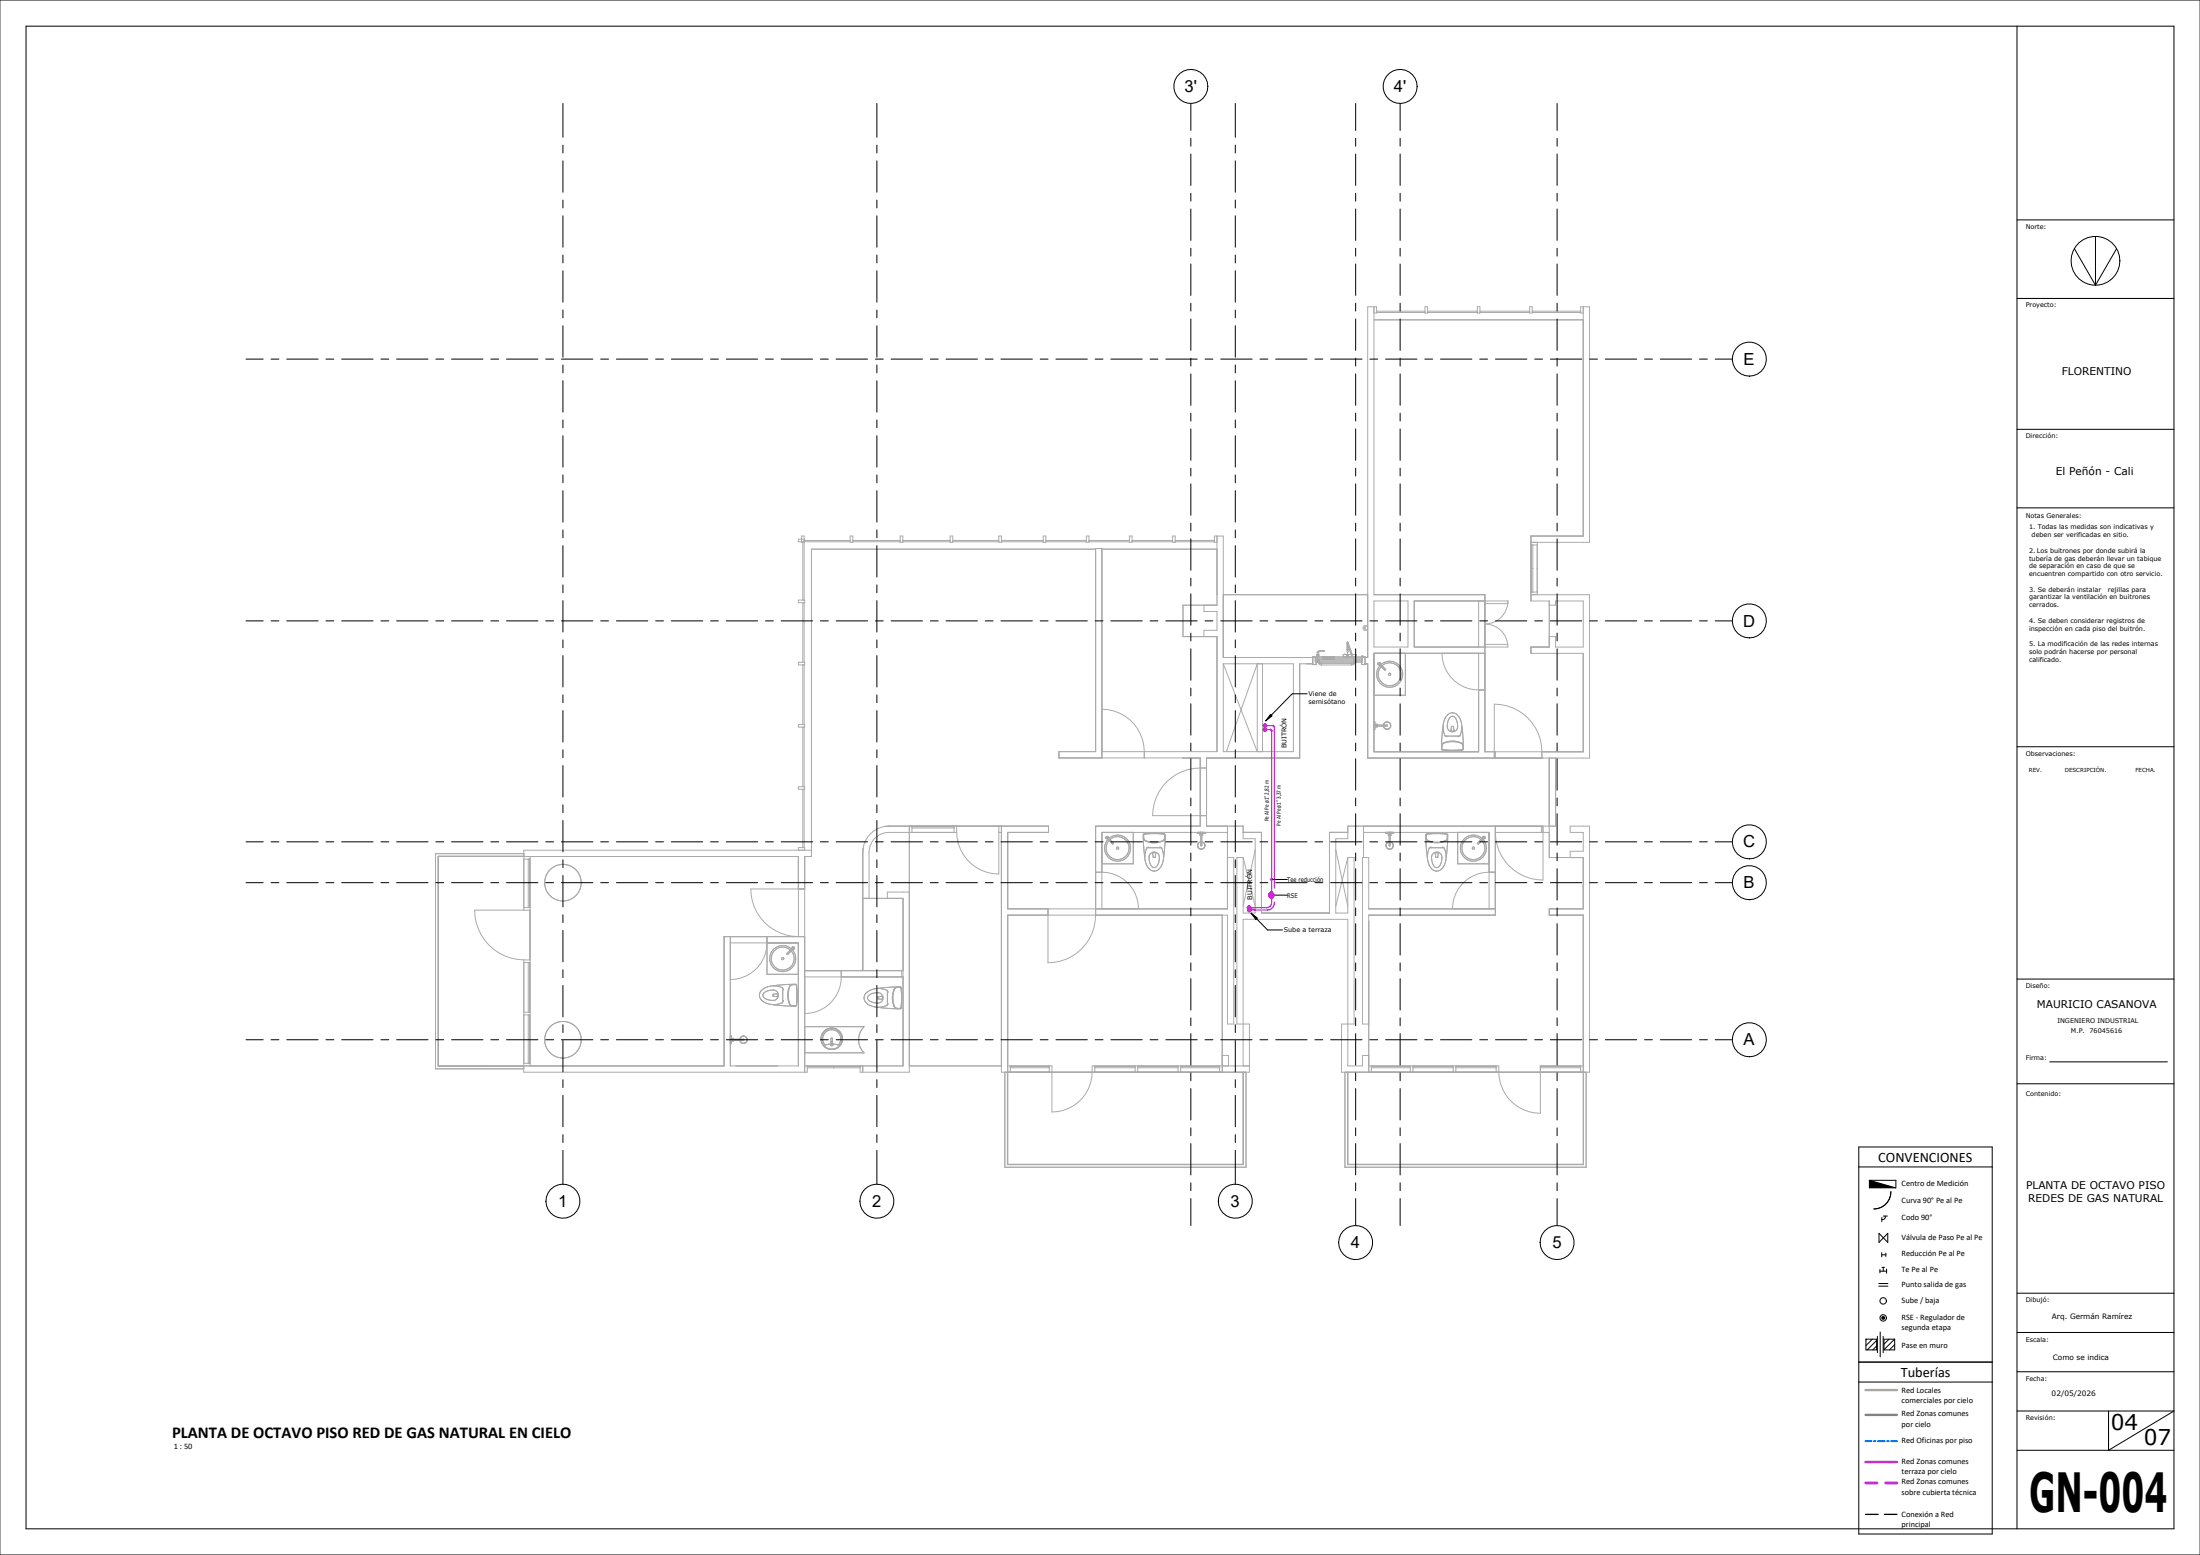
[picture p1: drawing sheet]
<svg xmlns="http://www.w3.org/2000/svg" width="841mm" height="594mm" viewBox="0 0 841 594" stroke-linecap="round" stroke-linejoin="round" font-family="sans-serif">
<path d="M714.6 450.9l10 2.9h-10z" fill="#000"/>
<path d="M713.3 511.6v4.1h4.1v-4.1zM720.2 511.6v4.1h4.1v-4.1z" fill="#fff"/>
<circle cx="719.9" cy="503.5" r=".75" fill="#000"/>
<g fill="none" stroke="#000" stroke-width=".38">
<path d="M710.6 438.2h51v147.8h-51zM710.6 445.8h51M714.6 450.9l10 2.9h-10zM714.6 450.9h10.1v2.9M722.8 455.3a6.5 6.5 0 0 1-6.5 6.6M718.3 471.2l3.3 3.4v-3.4l-3.3 3.4zM719.3 478.6v1.6M719.3 479.4h1.6M719.4 465.1v1.6M719.9 464.6h1.6M720.7 464.6a1.08 1.08 0 0 1-1.3 1.3M720.9 478.7v1.3"/>
<path d="M718.2 490.4h3.5M718.2 491.4h3.5M718.6 485.6h2.6M718.6 485v1.3M719.4 484.2h1M719.9 484.2v1.4M721.2 484.8v1.6M713.3 511.6h4.1v4.1h-4.1zM713.6 511.6l-.3 .4M715.7 511.6l-2.4 2.5M717.4 512.1l-3.6 3.6M717.4 514.2l-1.5 1.5"/>
<path d="M717.7 510.5v6.3M718.7 508.9v9.5M719.9 510.5v6.3M720.2 511.6h4.1v4.1h-4.1zM722.1 511.6l-1.9 1.9M724.2 511.6l-4 4M724.3 513.7l-2 2M710.6 520.4h51M710.6 528h51"/>
<circle cx="719.9" cy="497" r="1.25"/>
<circle cx="719.9" cy="503.5" r="1.25"/>
</g>
<path d="M713.2 578.5h4.8M720.3 578.5h4.9" fill="none" stroke="#000" stroke-width=".5"/>
<path d="M713.2 531h12" fill="none" stroke="#fcd003" stroke-width=".9"/>
<path d="M713.2 540.5h12" fill="none" stroke="#ff8600" stroke-width=".9"/>
<path d="M713.2 550.5h2.2M716.4 550.5h.5M717.9 550.5h2.5M721.4 550.5h.5M722.9 550.5h2.3" fill="none" stroke="#0078f0" stroke-width=".8"/>
<path d="M713.2 558.5h12" fill="none" stroke="#e6009b" stroke-width=".9"/>
<path d="M713.2 566.5h4.4M720.7 566.5h4.5" fill="none" stroke="#a020ff" stroke-width="1"/>
<g fill="#fff">
<path d="M307.6 392.2l4.6 3.8-1.6 3.9-3 2.3z"/>
<path d="M467.6 227.2v24h34.2v-.2h1v1l1.4-.1 .2 1.3 1 .2h11.6l.6-.4 .1-1.1h.7v1h-.7l-.1 .8-.8 .4-11.6-.1a.87 .87 0 0 1-.9-.2 .87 .87 0 0 1-.2-.9h-.7v-.7h-.2v1.7h-1.4v-.3l.1 .3h1.2v-1.9h-.3v-1h-.9l-.1 2.6h-5v36h-35.6v26h14v2.4h7v30.8h26v-30.8h7v-2.4h77.1v-26h-69.5v-36h-1v-2.6h-1v1h-.3v1.9h1.3v-.3v.3h-1.3v-1.9h.3v-1l2 .2v-24zM484.9 342.1a1.25 1.25 0 0 1 2.5 0 1.25 1.25 0 0 1-2.5 0zM485.6 342.7l.2 .1zM486.1 342.8h.3zM486 342.7l.2 .1zM487 342.1l-.1 .3zM485.3 341.7l-.1 .4zM486.5 341.2l.3 .1zM485.9 341.1h.2zM486 341.2h.3zM505.4 251.9h.6v-.4h3.5v.4h.5zM505.4 250.9l4.6 .1zM515 245.4l.3 .1 1.6 4.6h1.5v.9h-4.9v-.9h1.6v-1l.1 1h1.3l-1.2-3.6-.2 2.3zM520.7 250.7l.2 .2zM503.7 249.1l.6-.3 1.9-.1v2.2v-2.2l-2.2 .3 .1 1.9h-.7z"/>
<path d="M451.3 409.2v.4zM386.2 409.2v.4zM279.2 357.8h2zM310.2 209.8v117.4h-2.6v12.4h-2.4v-12.4h-102.6v80h74.2v-49.4h30.8v13h22.2v-45.2a10 10 0 0 1 10-10h61v2.4h-15.6v29.2h15.4v2.4h-15.4v57.6h16.9v2.4h15.4v-2.4h49.7v-57.6h-48.4v-34h40v-26h-21.4v-2.4h27.8v-44h-13v-12h13v-21.4h-44v79.8h-16.4v-2.4h14v-77.4zM523.2 349.6v57.6h49.7v2.4h15.9v-2.4h16.4v-57.6h-13v-2.4h13v-19.6h-13v-9.6h-3v-2.4h-17.6v34zM208.2 397.2a7 7 0 0 1 14 0 7 7 0 0 1-14 0zM208.2 337.2a7 7 0 0 1 14 0 7 7 0 0 1-14 0zM525.2 122.2v105h42.4v60h4v2.4h17.8v-2.4h15.8v-37.6h-20v-2.4h7v-17.6h-7v-24.8h20v-82.6z"/>
<path d="M385.2 409.6v35.2h90v-35.2zM515.2 409.6v35.2h90v-35.2zM347.6 318v89.2h35.2v-89.2h-1v-2.4h-16.1v2.4zM167.6 327.2v80h32.6v-40.5h2.4v-19h-2.4v-20.5z"/>
<path d="M307.6 370.8v21.4l4.6 3.8-1.6 3.9-3 2.3v5h37.6v-34h-23.6v-2.4zM279.2 357.8v37.9h.3v1h.9v.3h2.4a1.39 1.39 0 0 1 2.2-.9 1.39 1.39 0 0 1 0 2.3 1.39 1.39 0 0 1-2.2-1h-2.4v.3h-.9v1h-.3v8.5h26v-35h-12v-14.4zM313.9 396.8a4.1 4.1 0 0 1 8.1 0 4.1 4.1 0 0 1-8.1 0zM331 379.5a6 6 0 0 1 3.5-1.8l6.8-.6 2.9-.1 .3 .3a28.6 28.6 0 0 1-.2 8 40.7 40.7 0 0 1-11.8-1.2 2.87 2.87 0 0 1-1.5-4.6zM291 378.5a6 6 0 0 1 3.5-1.8l6.8-.6 2.9-.1 .3 .3a19.3 19.3 0 0 1-.2 8.1l-3.4-.1a21.7 21.7 0 0 1-8.4-1.2 2.87 2.87 0 0 1-1.5-4.6zM329.8 343.2v27.6h15.4v-27.6zM521.2 318v9.6h2v19.6h48.4v-14h-2.4v-3.2h-12v-12h-24.5v.3h-1v.9h-.3v2.4a1.39 1.39 0 0 1 1 2.2 1.39 1.39 0 0 1-2.4 0 1.39 1.39 0 0 1 1-2.2v-2.4h-.3v-.9h-1v-.3zM433.2 318v12h-12v3.2h-2.4v14h50.4v-29.2h-8.5v.3h-1v.9h-.3v2.4a1.39 1.39 0 0 1 1 2.2 1.39 1.39 0 0 1-2.4 0 1.39 1.39 0 0 1 1-2.2v-2.4h-.3v-.9h-1v-.3zM545.2 318.7l.1-.1a28.6 28.6 0 0 1 8.1 .1 40.7 40.7 0 0 1-1.3 11.9 2.96 2.96 0 0 1-2.9 2.2 2.96 2.96 0 0 1-2.8-2.2 35.4 35.4 0 0 1-1.2-11.9zM437.2 318.7v-.1a28.6 28.6 0 0 1 8.1 .1 40.7 40.7 0 0 1-1.2 11.9 2.96 2.96 0 0 1-2.9 2.2 2.96 2.96 0 0 1-2.9-2.2 35.4 35.4 0 0 1-1.1-11.9zM537.2 249.6v16h-12v10.1h.3v1h.9v.3h2.5a1.39 1.39 0 0 1 2.1-1 1.39 1.39 0 0 1 0 2.4 1.39 1.39 0 0 1-2.1-1h-2.5v.3h-.9v1h-.3v8.5h40v-23.6h2.4v-14zM553.5 273a2.87 2.87 0 0 1 4.6 1.5 36.5 36.5 0 0 1 1.2 11.9l-.2 .1a19.4 19.4 0 0 1-8-.2v-3.4a21.7 21.7 0 0 1 1.3-8.4zM540.6 229.6v17.6h27v-17.6z"/>
</g>
<g fill="#e6009b">
<circle cx="477.5" cy="346.8" r=".75"/>
<circle cx="483.6" cy="278.7" r=".75"/>
</g>
<g fill="#a020ff">
<circle cx="483.6" cy="277.2" r=".75"/>
<circle cx="477.6" cy="347.6" r=".75"/>
</g>
<g fill="#e6009b">
<path d="M485.8 341.3l.7 .1-.1 1.3-.6-.1z"/>
<path d="M485.7 341.3v1.3z"/>
<path d="M486.5 341.4l.1 1.2z"/>
<path d="M486.3 340.8a1.15 1.15 0 0 1 1 1.2 1.15 1.15 0 0 1-1 1.1v-.1a1.02 1.02 0 0 0 .8-.9 1.02 1.02 0 0 0-.8-1z"/>
<path d="M485.2 341.2l.8-.4-.2 .3a.92 .92 0 0 0-.6 1 .92 .92 0 0 0 .7 .8l.1 .2a1.15 1.15 0 0 1-.8-1.9z"/>
<path d="M486.4 341.1a.87 .87 0 0 1 .6 .9 .87 .87 0 0 1-.7 .8 .89 .89 0 0 0 .7-.8 .89 .89 0 0 0-.6-.9z"/>
<path d="M485.6 341.3l.3-.2a.89 .89 0 0 0-.6 .9 .89 .89 0 0 0 .6 .8 .87 .87 0 0 1-.6-.6 .87 .87 0 0 1 .3-.9z"/>
<path d="M486.6 341.3a.82 .82 0 0 1 0 1.4z"/>
<path d="M485.7 341.3v1.4a.82 .82 0 0 1 0-1.4z"/>
<path d="M486.1 342.9l.2 .3z"/>
<path d="M486 342.9l.1 .3z"/>
<path d="M486.1 340.7l.2 .4z"/>
<path d="M486 340.7l.1 .4z"/>
<path d="M486.2 342.7l.3 .1zM485.8 342.8h.2z"/>
<path d="M485.8 341.2h.2zM486.2 341.2h.3z"/>
<path d="M486.3 343.1h.3zM486.7 343l.3-.2zM487.3 342.3l-.1 .2zM487.3 341.9v.3zM487.1 341.4l.2 .2zM486.7 341l.4 .3zM486.3 340.8l.3 .1z"/>
<path d="M485.7 343.1l.3 .1zM485.2 342.7l.4 .3zM485 342.3l.1 .2zM485 341.8v.2zM485.1 341.4l-.1 .2zM485.4 341.1l.1-.1zM485.7 340.9l.3-.1z"/>
<path d="M486.3 342.9l.3-.1zM487 342.2l-.7 .7zM487 341.9v.2zM486.3 341.1l.3 .1zM486.3 341.1l.3 .1zM486.6 341.2l.4 .8z"/>
<path d="M485.7 342.8l.2 .1zM485.7 342.8l.3 .1zM485.7 341.2l.3-.1zM485.4 341.4l-.2 .6 .6-.9zM485.2 342l.5 .8z"/>
</g>
<path d="M567.6 229.6v17.6M567.6 249.6v14M571.6 289.6h.4M571.6 315.6h.4M418.8 333.2v14M571.6 333.2v14M279.2 357.8h14M313.5 370.8h8.1" fill="none" stroke="#d3d3d3" stroke-width=".38"/>
<g fill="none" stroke="#c8c8c8" stroke-width=".38">
<path d="M585.2 207.2v22.4M465.2 227.2v4M567.6 237.1v12.5M592.2 229.6v1.6M458.8 293.4v1.1M571.2 289.6h18.6M345.8 315.6h19.9M381.8 315.6h19M418.8 315.6h2.4M458.8 308.8v2.8M482.2 318v2.4M508.2 318v2.4"/>
<path d="M572 315.6h17.2M329.8 343.2v8.6M339.2 343.2h6M571.6 347.2v2.4M307.6 370.8h5.9M307.6 392.2v10M385.2 409.6h16.9M417.5 409.6h57.7M515.2 409.6h57.7M588.8 409.6h16.4"/>
</g>
<g fill="none" stroke="#bbb" stroke-width=".38">
<path d="M605.2 122.2v82.6h-20v2.4M418.8 209.8v77.4h-14v2.4h16.4M421.2 209.8v77.4M465.2 209.8v17.4M585.2 208.2v18M452.2 231.2h13M467.6 227.2v24h34.2M521.1 239.9l.2 .6 .7 .3M521.1 239.6v.1M521.2 239.5l-.1 .4M521.2 239.4v.1M521.3 239.8v.1"/>
<path d="M521.3 240h.1M521.4 239.8v.2M521.4 239.8h-.1M521.4 239.8h.1M521.4 239.2l-.1 .1M521.4 240h.1M521.4 239.8v.1M521.4 239.9v.1M521.5 239.1v.1M521.7 239h.1M521.8 239l-.6 .5M521.8 239.3l.2 .6"/>
<path d="M521.8 239l.2 1.8M521.8 239h.2M522 239l.8 .6M522 239v.9M522 239.9v.9M522 239l.4 .1M522.4 239.1l.4 .7M522.4 239.1l.4 .5M522.8 227.2v12.4M525.2 227.2h42.4v2.4M565.2 229.6h-24.6v17.6h24.6M592.2 231.2v16"/>
<path d="M460.2 243.2h5v44M496.8 253.6v36M499.3 253.6h2.6M501.8 251.2h.1M501.9 253.9h1.2M502.8 251v1M502.8 251.4h18l-11.3 .1M502.8 252.4v.3h.6M502.8 252.4l.6 .2M502.8 251.4v.1M502.8 251v.4M502.8 251h18"/>
<path d="M502.8 251.3h18M502.8 251.5h3.2M502.8 251.6h3.2M502.8 251.7h3.2M502.8 251.8h3.2M502.8 252.1h.3M502.8 252.2h.6M502.8 252.3h.6M502.8 252.4h.6M502.8 252.9h14.8M503.1 253l.1 .9h-1.4v-2.9h20v2.9h-1.3v-.9M504.2 252.1h13.5"/>
<path d="M504.2 252.2h13.5M504.2 252.3h13.5M504.2 252.4h13.5M504.2 252.6h13.5M504.2 252.7h13.4M509.5 251.6h11.3M509.5 251.7h11.3M509.5 251.8h11.3M518.4 252.1h2.4M518.4 252.2h2.4M518.4 252.3h2.4M518.4 252.4h2.4"/>
<path d="M518.4 252.9h2.4M520.5 253v.9h1.3M520.8 252.4l-2.4 .2M520.8 252.4v.3h-2.4M520.8 251v2l-18-.1v-1.4M520.8 252h.1M521.8 251.2h.1M521.8 253.6h1v36h48.4M522.8 240.1l-.8 .7M522.8 240l-.4 .7-.4 .1M522.8 240.1v11.1h-1M565.2 249.6h-40v37.6h40v-23.6"/>
<path d="M585.2 247.2v2.4M605.2 249.6v37.6h-15.4M567.6 263.6v23.6h4M458.8 289.6v3.8M458.8 294.5v14.3M461.2 289.6v26h13.9M592.3 289.6v26M345.8 315.6l-7.6 .1M347.6 318v89.2M365.7 315.6h16.1M382.8 318v89.2M400.8 315.6v2.4h-15.6v29.2h15.4"/>
<path d="M418.8 315.6v17.6M458.8 311.6v4h-37.6M515.2 315.6h56.4M569.2 318v15.2M571.6 318v15.2M305.2 327.2v12.4M307.6 327.2v12.4M310.2 324.8v2.4M329.9 324.1l-.1 19.1h9.4M421.2 323.1v10.1M469.2 327.6v19.6M482.2 320.4v28.4"/>
<path d="M508.2 320.4v28.4M592.2 327.6h13v19.6h-13v2.4h13v57.6M202.6 347.7v19M305.2 357.8h-28.4v49.4h-74.2M307.6 357.8v13M329.8 351.8v19M345.2 343.2v27.6h-23.6M400.6 349.6h-15.4v57.6M418.8 349.6h48.4M523.2 349.6h48.4M523.2 347.2h46M523.2 351.8v39.4"/>
<path d="M279.2 360.2v47M293.2 360.2h12v47M307.6 373.2v34h1M321.6 373.2h23.6v34h-16.4M184.3 407.2h15.9M281.2 407.2h16.2M402.1 409.6h15.4M467.2 403.2v4M523.2 403.2v4M572.9 409.6h15.9M605.2 409.6v35.2"/>
</g>
<g fill="none" stroke="#aaa" stroke-width=".38">
<path d="M525.2 117.2v110h42.4v60h37.6v-37.6h-20v-2.4h7v-17.6h-7v-24.8h20v-87.6M525.2 119.6h1v-2.4h-3.4v134h-1M526.2 119.4h18.5M526.2 118.9h18.5M544.7 117.2h1v2.4h-1zM545.7 119.4h19M545.7 118.9h19M564.7 117.2h1v2.4h-1zM565.7 119.4h19M565.7 118.9h19M584.7 117.2h1v2.4h-1zM585.7 119.4h18.5"/>
<path d="M585.7 118.9h18.5M605.2 119.6h-1v-2.4h3.4v90h-22.4M525.2 122.2h80M306.9 207v22.3M307.4 207.2h-1v-2.4h1v24.5M307.4 206.5h17.6M325 207h-19.8v-1h2.4v1M325 204.8h1v2.4h-1zM326 207h18.1M326 206.5h18.1M344.1 204.8h1v2.4h-1zM345.1 207h18.1"/>
<path d="M345.1 206.5h18.1M363.2 204.8h1v2.4h-1zM364.2 207h17.6M364.2 206.5h17.6M381.8 204.8h1v2.4h-1zM382.8 207h16M382.8 206.5h16M398.8 204.8h1v2.4h-1zM399.8 207h15.5M399.8 206.5h15.5M415.3 204.8h1v2.4h-1zM416.3 207h15.5"/>
<path d="M416.3 206.5h15.5M418.8 209.8h-108.6v117.4h-2.6v82.4M421.2 209.8h44M431.8 204.8h1v2.4h-1zM432.8 207h15.4M432.8 206.5h15.4M448.2 204.8h1v2.4h-1zM449.2 207h15M449.2 206.5h15M465.2 204.8v26.4h-13v12h13v44h-44M465.2 207.2h-1v-2.4h3.4v46.4h34.2M585.2 208.2h2.4"/>
<path d="M585.4 208.2v18M585.4 217.2h.5M585.9 208.2v18M587.6 207.2v20M305.2 229.3h2.4v1h-2.4zM306.9 230.3v22.7M307.4 230.3v22.7M460.2 231.2v2.4h5v7.2h-5v2.4M467.6 227.2h55.2M525.2 229.6h13v17.6h-13zM540.6 229.6h35.8a8.8 8.8 0 0 1-8.8 8.8 8.8 8.8 0 0 1 8.8 8.8h-35.8zM565.2 229.6v17.6"/>
<path d="M576.4 229.6v1h-8.8M585.2 227.2h22.4v62.4h-84.8v-36h-1M585.2 226.2h2.4M592.2 231.2h2.4v-1.6h10.6v17.6h-10.6v-4h-2.4M305.2 253h2.4v1h-2.4zM306.9 254v22.8M307.4 254v22.8M467.6 253.6l13 33.6v-33.6l-11.8 33.6M467.6 253.6h26.8v33.6h-26.8zM482.6 253.6v33.6M501.8 251h1v1h.4v1.9h-1.4zM501.8 251.2h.1"/>
<path d="M501.9 253.6h-5.1v36h-35.6v26h14v4.8h4.6v28.4h-4.6v-21.2M501.9 253.9h1.2M502.8 251v1h.3M503.2 252.2h1v.6l-.8 .1v-1h.8v.6v-.2M503.4 250.1v.3h.7v-.3M503.4 252l-.2 .1M503.4 250.1v.8h.7M503.4 250.1h.7M503.5 250.1h.6M503.5 249.3v.8M503.6 249.2l-.1 .1M503.7 250.9h.1"/>
<path d="M503.8 250.9h.1M504 250.9h-.5h.6M504.1 249.2v.9M504.1 249.1v.1M504.1 248.8l.4 .1M504.1 248.8l-.5 .4M504.1 248.8h.1M504.1 250.1v.8M504.1 253.2v-.2l.1 .7 .4 .3 .6 .1v-.5M504.1 253.4l.1 .2M504.1 253.4h.1M504.2 252.3l-.1 1.1"/>
<path d="M504.2 252.3v1.1M504.2 253.4l1 .2M504.2 253v.4M504.3 253.1l.9 .3M504.4 253.2l.8 .4M504.5 248.9l-.4 .2M505.2 254h11.4M505.2 253.4v.2M505.2 253.4h11.4M505.4 251.9h4.6zM505.4 250.9h4.6M505.4 250.9v.1"/>
<path d="M506 251.9v-.4h3.5v.4M506.1 248.7l-2 .1M506.1 248.7h.1M506.1 248.7l-1.6 .2M506.2 248.7h.1M510 250.9v.1M513.6 250l.1 .1M513.8 250v.1M513.8 250h-.2M513.9 250v.1M514 250v.1M514.1 250v.1"/>
<path d="M514.2 250v.1M514.3 250v.1M514.8 250.5h.7M514.8 250.5l-.2 .5M515 248.1l.1 .7M515 248.1h.3M515 245.4l.3 .1zM515.1 248.8h.1M515.1 248.9h.1M515.1 249h.1M515.1 248.8v1.6M515.1 249.1h.1"/>
<path d="M515.1 250.4l-.3 .1M515.2 250.4l.3 .1M515.2 248.8h.1M515.2 248.8v1.6M515.3 248.1l-.1 .7M515.3 245.5h-.3v2.6M515.3 248.1l-.2 .7M515.3 245.5v2.6M515.3 246.5l1.3 3.9M515.3 245.5l1.7 4.8M515.5 250.5l.2 .5M516.5 250.1h-3v.9h4.9v-.9h-1.5"/>
<path d="M516.6 253.4v.2M516.6 250.4h.3M516.6 250.4l.2 .3M516.6 250.4v.1M516.7 250.6l.1 .1M517 250.3l-.2 .4M517 250.3h.1M517 250.3l-.4 .1M517 250.3v.1M517 250.4l-.2 .3M517.5 253.2l-.9 .4M517.6 253.1l-1 .3"/>
<path d="M517.6 253.4l-1 .2M517.7 252.7l-.1 .7M517.7 252.7v.7M517.7 252.5v-.2l-.1 1.1M517.7 253l-.3 .9-.8 .2v-.5M517.7 253.4v.2M517.7 253v.2M517.7 253.4h-.1M518.4 252.2h-.7v.7M518.4 252.2v.7h-.7M518.4 252.2v-.3h-.7v.8M520.7 251.2h.3"/>
<path d="M520.8 252h-.3v1.9h1.3v-2.9h-1v1h-.3v1.9h1.3M521.8 251.2h.1M527.5 253.8l.8 1-.9-.9M527.6 253.9l-.1-.7h-.7v.7l.7 .1M527.7 253.7l2 2-.3 .4-2.1-2.1M527.9 253.9a5 5 0 0 1 8.2 2.5 5 5 0 0 1-6.1 6 5 5 0 0 1-2.5-8.2M528.3 254.3a4.4 4.4 0 0 1 7.2 2.2 4.4 4.4 0 0 1-5.3 5.4 4.4 4.4 0 0 1-2.2-7.2M537.2 249.6v16h-12M551.2 249.6a14.3 14.3 0 0 0 16.4 14M565.2 249.6v37.6h-40v-37.6h42.4M567.6 246.2h8.8M305.2 276.8h2.4v1h-2.4z"/>
<path d="M306.9 277.8v22.7M307.4 277.8v22.7M421.2 271a16.5 16.5 0 0 1 16.2 18.6M525.3 276.7v1M525.3 276.7l.1 .2M525.4 277.5l-.1 .2M525.4 276.9v.6M525.4 277l5 .2-5 .3M525.4 276.9v.1M525.5 275.7v1.3v-.3M525.5 277.7v-.3v1.3M525.5 277.7v1"/>
<path d="M525.5 275.7v1h.9v.3v-.3M525.5 275.7h-.3v3h.3M525.5 277.7h.9M526.4 277.4v.3zM528.9 277a1.39 1.39 0 0 1 2.1-1 1.39 1.39 0 0 1 0 2.4 1.39 1.39 0 0 1-2.1-1M551.6 277.6l.3 2.3 .4 1.2 .5 .3h4.8l.5-.3 .7-3.5M553.5 273a2.87 2.87 0 0 1 4.6 1.5 34.3 34.3 0 0 1 1.1 11.9v.1a22.3 22.3 0 0 1-8.1-.2v-3.4a21.7 21.7 0 0 1 1.3-8.4zM554.4 274l.5-.4a1.92 1.92 0 0 1 2 1.8 3.1 3.1 0 0 1-.9 4 2.16 2.16 0 0 1-2.3-.5 2.16 2.16 0 0 1-.4-2.4l.6-1.9zM554.9 277.5l.7 .1 .1 1.7-1-.1zM421.2 289.6v-80.1h-2.4v77.7h-14v2.4h54v26h-40v34a18.2 18.2 0 0 1-18.2 18.2v-20.6M452.2 289.6h.1M461.2 293.4a18.5 18.5 0 0 0-20.6 18.2h20.6"/>
<path d="M551.6 284.2a8 8 0 0 1 7.3 0l.2 .3a1.52 1.52 0 0 1-.1 2h-7.5a1.57 1.57 0 0 1 .1-2.3zM559.4 285l-.1-.5a6.5 6.5 0 0 0-7.4-.7l-.7 .7-.1 .5M571.2 289.6v-20.6a18.4 18.4 0 0 1 18.2 20.6M571.6 287.2v2.4M592.3 289.6l-.1 38h13v19.6h-13v2.4h13v95.2h-90v-35.2M594.7 289.6v26h-79.5v4.8h-4.6v28.4h4.6v-21.2M305.2 300.5h2.4v1h-2.4zM306.9 301.5v22.3M307.4 301.5v22.3M339.8 315.6a10 10 0 0 0-10 10M339.8 315.6h61v2.4h-15.6v29.2h84v-31.6M339.8 315.6l-1.6 .1"/>
<path d="M347.6 315.6v94h-18.8v-2.4M348.6 316.3h16.1M348.6 315.8h16.1M348.6 315.6v2.4M364.7 315.6v2.4M365.7 315.6v2.4h-25.9a7.6 7.6 0 0 0-7.6 7.6v17.6M381.8 315.6v18.3a16.1 16.1 0 0 1-16.1-16.1M381.8 318h1M382.8 315.6v94h94.8v-18.4h-4.8v-63.6h2.4M433.2 318v12h-12M437.1 318.7a26.9 26.9 0 0 1 8.2 0 38.6 38.6 0 0 1-1.2 11.9 2.96 2.96 0 0 1-2.9 2.2 2.96 2.96 0 0 1-2.9-2.2 38.6 38.6 0 0 1-1.2-11.9zM437.3 318.7l2.7-.2 5 .1a1.96 1.96 0 0 1-.7 2.7 7 7 0 0 1-6.9-.7z"/>
<path d="M457.7 318.3h1.3h-.3M457.7 318.3h1M457.7 318.3v-.3h3v.3M458.7 318.1h1M458.7 318.1l.2 .1M458.7 318v.1M458.7 318.3v.9M458.7 319.2h.3zM458.9 318.2h.6M458.9 318.2h.1M458.9 318.2l.3 5 .3-5M459.4 319.2h.3z"/>
<path d="M459.5 318.1v.1M459.6 318.1h.1M459.7 318.3h-.3h1.3M459.7 318.3h1M459.7 318v.1M459.7 318.3v.9M469.2 318h-48v29.2M475.2 318h7M475.2 318h7v30.8h26v-30.8h7M508.2 318h7M521.2 318h48v29.2M521.2 315.6v12"/>
<path d="M530.7 318v.1M530.7 318.1l.2 .1M530.7 318.3h-1M530.7 318.3v.9M530.7 318.3h.3h-1.3M530.7 319.2h.3zM531 318.2h-.1M531.4 319.2h.3zM531.5 318.2h-.6M531.5 318.2l-.3 5-.2-5M531.7 318v.1M531.7 318.1h-1"/>
<path d="M531.7 318.1l-.2 .1M531.7 318.3v.9M532.7 318.3h-1.3h.3M532.7 318.3h-1M532.7 318.3v-.3h-2.6h-.4v.3M545.1 318.7a26.9 26.9 0 0 1 8.2 0 38.6 38.6 0 0 1-1.2 11.9 2.96 2.96 0 0 1-2.9 2.2 2.96 2.96 0 0 1-2.8-2.2 38.6 38.6 0 0 1-1.3-11.9zM545.3 318.7l2.7-.2 5 .1a1.96 1.96 0 0 1-.7 2.7 7 7 0 0 1-6.9-.7zM557.2 318v12h12M571.6 315.6v34h-48.4v60M589.2 315.6v2.4h.6M589.8 315.6v20.6a18.2 18.2 0 0 1-18.2-18.2h20.6M200.2 328.2h2.4"/>
<path d="M200.2 327.1h-32.7v80.2h32.7M200.2 326.1h-33.7v82.2h33.7M201.9 328.2v18.5M202.4 328.2v18.5M202.6 327.2v80M305.2 324.8v-1h2.4v1M307.6 339.6h-20.6a18.2 18.2 0 0 0 18.2 18.2v-30.6h-137.6v80h109.2v-49.4h30.8M310.2 324.8h-110v22.9M329.8 325.6v45.2M329.9 324.1l-.1 1.5M418.8 333.2a14.3 14.3 0 0 1 16.4 14M423.5 320.2l.8 1-.8-.8-.7-.1v-.7h.7l.1 .7"/>
<path d="M423.7 320.1l2 2.1-.3 .3-2.1-2M423.9 320.3a5 5 0 0 1 8.2 2.5 5 5 0 0 1-6.1 6.1 5 5 0 0 1-2.5-8.3M424.3 320.7a4.4 4.4 0 0 1 7.2 2.3 4.4 4.4 0 0 1-5.3 5.3 4.4 4.4 0 0 1-2.3-7.2M437.6 327.5l.3-2.3 .4-1.2 .5-.3h4.8l.5 .3 .7 3.5M439.8 326.1a2.13 2.13 0 0 1 2.7-.2 2.13 2.13 0 0 1 .6 2.7 2.7 2.7 0 0 1-2.2 2.9 4.1 4.1 0 0 1-1.1-5.4zM440.7 325.9l.5-.2 .6 .2-.2 1.7h-.7zM445.4 320l-.1 .6a6.5 6.5 0 0 1-7.4 .7l-.5-.3-.4-.9M459 321.6a1.39 1.39 0 0 0-1 2.2 1.39 1.39 0 0 0 2.4 0 1.39 1.39 0 0 0-1-2.2M469.2 327.6h2.4v63.6h-2.4v-41.6h-84v95.2h90v-35.2M475.2 327.6l4.6 18.6M479.8 324.6l-4.6 21.6M510.6 324.6l4.6 21.6"/>
<path d="M515.2 327.6l-4.6 18.6M515.2 327.6h2.4v63.6h-4.8v18.4h94.8v-94h-7.4v2.4h5v7.2h-5v2.4M531 321.6a1.39 1.39 0 0 0-1 2.2 1.39 1.39 0 0 0 2.4 0 1.39 1.39 0 0 0-1-2.2M545.6 327.5l.3-2.3 .4-1.2 .5-.3h4.8l.5 .3 .7 3.5M547.8 326.1a2.13 2.13 0 0 1 2.7-.2 2.13 2.13 0 0 1 .6 2.7 2.7 2.7 0 0 1-2.2 2.9 4.1 4.1 0 0 1-1.1-5.4zM548.7 325.9l.5-.2 .6 .2-.2 1.7h-.7zM553.4 320l-.1 .6a6.5 6.5 0 0 1-7.4 .7l-.4-.3-.4-.9M566.2 320.7a4.4 4.4 0 0 0-7.2 2.3 4.4 4.4 0 0 0 5.3 5.3 4.4 4.4 0 0 0 2.2-7.2M566.6 320.3a5 5 0 0 0-8.2 2.5 5 5 0 0 0 6 6.1 5 5 0 0 0 2.5-8.3M566.8 320.1l-2.1 2.1 .4 .3 2-2M567 320.3l-.9 .8 .8-.8v-.7h.7v.7l-.6 .1M571.6 333.2a14.3 14.3 0 0 0-16.4 14"/>
<path d="M200.2 346.7h2.4M202.6 347.7h-21.2a19 19 0 0 0 19 19M279.2 357.8v49.4h26v-47h-26M293.2 357.8v14.4h12M329.8 343.2h15.4v64h-37.6M347.6 340.8h-8.4v2.4M467.2 349.6v60M571.6 347.2h-48.4v-19.6h-2.4v63.6h2.4M200.2 367.7h2.4M201.9 367.7v19M202.4 367.7v19M202.6 366.7h-2.4v42.9h108.4v-2.4"/>
<path d="M291 378.5a6 6 0 0 1 3.5-1.8l6.4-.6h3.5a26.9 26.9 0 0 1 0 8.2 38.6 38.6 0 0 1-11.9-1.2 2.87 2.87 0 0 1-1.5-4.6zM292 379.4a4.5 4.5 0 0 1 5-.6 2.13 2.13 0 0 1 .1 2.7 2.13 2.13 0 0 1-2.6 .6 2.7 2.7 0 0 1-2.9-2.2zM293.2 360.2a14 14 0 0 1-14 14M295.5 379.9l1.7-.2 .1 1-1.7-.1zM295.6 376.6l2.3 .3 1.2 .4 .3 .5v4.8l-.3 .5-3.5 .7M302.1 362.9a4.4 4.4 0 0 0-7.2 2.3 4.4 4.4 0 0 0 5.4 5.3 4.4 4.4 0 0 0 2.2-7.2M302.2 376.6l.3-.2a1.52 1.52 0 0 1 1.9 0v7.6a1.96 1.96 0 0 1-2.6-.7 8.6 8.6 0 0 1 .4-6.7zM302.6 362.5a5 5 0 0 0-8.2 2.5 5 5 0 0 0 6 6.1 5 5 0 0 0 2.5-8.2M302.8 362.3l-2.1 2.1 .4 .3 2-2M302.8 362.5l.1-.7h.7v.7l-.7 .1M302.9 362.4l-.9 .9 1-.8M303 376l-.5 .2a6.5 6.5 0 0 0-.7 7.4l.7 .7 .5 .1"/>
<path d="M307.6 370.8h37.6M307.6 373.2h37.6M321.6 370.8a14.3 14.3 0 0 1-14 16.4M331 379.5a6 6 0 0 1 3.5-1.8l6.4-.6h3.5a26.9 26.9 0 0 1 0 8.2 38.6 38.6 0 0 1-11.9-1.2 2.87 2.87 0 0 1-1.5-4.6zM335.6 377.6l2.3 .3 1.2 .4 .3 .5v4.8l-.3 .5-3.5 .7M342.2 377.6l.3-.2a1.52 1.52 0 0 1 2 0v7.6a1.96 1.96 0 0 1-2.7-.7 8.6 8.6 0 0 1 .4-6.7zM343 377l-.5 .2a6.5 6.5 0 0 0-.7 7.4l.3 .4 .9 .4M344.7 370.8v2.4M200.2 387.7h2.4M200.2 386.7h2.4M201.9 387.7v18.5M202.4 387.7v18.5"/>
<path d="M279.3 396.7v1M279.3 396.7l.1 .2M279.4 397.5l-.1 .2M279.4 396.9v.6M279.4 397.4v.1M279.4 396.9v.1M279.4 397l5 .2-5 .2M279.5 395.7v1.3M279.5 397.4v1.3M279.5 397.7v1M279.5 395.7v1M279.5 395.7h-.3v3h.3"/>
<path d="M279.5 397.4v.3M279.5 396.7v.3M279.5 396.7h.9M279.5 397.7h.9M280.4 396.7v.3zM280.4 397.4v.3zM282.8 397.4l.4 .8 1 .4-1-.4zM283.2 396.2l-.4 .8 .4-.8 1-.4zM284.2 395.8a1.4 1.4 0 0 1 1.4 1.4 1.4 1.4 0 0 1-1.4 1.4M307.6 392.2h22.7a7 7 0 0 0 0 10h-22.7M317.6 398.9h.7l.2 .3-.5 .4-.4-.1zM317.7 398.8l-2.3 .5a3.5 3.5 0 0 1 .1-4.9 3.5 3.5 0 0 1 4.9 0 3.5 3.5 0 0 1 .1 4.9l-2.2-.5"/>
<path d="M317.7 398.9l.1-2.3 .5 .1v2.2M332 380.4a4.5 4.5 0 0 1 5-.6 2.13 2.13 0 0 1 .1 2.7 2.13 2.13 0 0 1-2.6 .6 2.7 2.7 0 0 1-2.9-2.2zM335.5 380.9l1.7-.2 .1 1-1.7-.1zM200.2 406.2h2.4M308.6 407.4h20.2M308.6 407.9h20.2M318.7 407.4v.5M329.8 407.2v2.4M347.6 407.2h35.2M384.1 409.6v36.3h92.2v-36.3M385.1 409.6v35.3h90.2v-35.3M385.2 407.2h16.9v17.6a15.4 15.4 0 0 0 15.4-15.4"/>
<path d="M386.2 407.4h14.9M386.2 407.9h14.9M386.2 407.2v2.4M401.1 407.2v2.4M418.5 407.4h15.4M418.5 407.9h15.4M418.5 407.2v2.4M433.9 407.2v2.4M434.9 407.4h15.4M434.9 407.9h15.4M434.9 407.2v2.4M450.3 407.2v2.4"/>
<path d="M451.3 407.4h14.9M451.3 407.2v2.4M451.3 407.9h14.9M466.2 407.2v2.4M467.2 403.2h2.4v4M477.6 407.2h-60.1v2.4M514.1 409.6v36.3h92.2v-36.3M515.1 409.6v35.3h90.2v-35.3M523.2 403.2h-2.4v4h-5.6v-56h-40v56M523.2 407.2h49.7v2.4M524.2 407.4h14.9M524.2 407.9h14.9"/>
<path d="M524.2 407.2v2.4M539.1 407.2v2.4M540.1 407.4h15.4M540.1 407.9h15.4M540.1 407.2v2.4M555.5 407.2v2.4M556.5 407.4h15.4M556.5 407.9h15.4M556.5 407.2v2.4M571.9 407.2v2.4M588.8 407.4h15.4M588.8 407.9h15.4"/>
<path d="M604.2 407.2v2.4M605.2 407.2h-16.4v18.1a15.9 15.9 0 0 1-15.9-15.9"/>
<circle cx="520.8" cy="250.8" r=".15"/>
<circle cx="527.2" cy="253.6" r=".4"/>
<circle cx="531.2" cy="257.6" r=".44"/>
<circle cx="423.2" cy="320" r=".4"/>
<circle cx="567.3" cy="320" r=".4"/>
<circle cx="215.2" cy="337.2" r="7"/>
<circle cx="427.2" cy="324" r=".44"/>
<circle cx="563.2" cy="324" r=".44"/>
<circle cx="299.2" cy="366.2" r=".44"/>
<circle cx="303.2" cy="362.2" r=".4"/>
<circle cx="215.2" cy="397.2" r="7"/>
<circle cx="318" cy="396.9" r="4.1"/>
<circle cx="318" cy="396.9" r="4"/>
<circle cx="318" cy="398.4" r=".34"/>
</g>
<g fill="none" stroke="#e6009b" stroke-width=".38">
<path d="M483.6 278.7h2.2l.3 .4v61.7M484.1 278.2a.75 .75 0 0 0-1.1 0 .75 .75 0 0 0 0 1.1 .75 .75 0 0 0 1.1 0M485.7 278.5v.5M485.9 279.2h.5M485.6 336h.5M485.6 335.8v.4M485.9 335.5h.5M485.9 336.5h.4M477.5 346.8h.8M484.9 341.8v.1M485 342.1v.3M485 342v.4"/>
<path d="M485 341.6v.2M485.1 341.5l-.1 .3M485.2 342.7h.1M485.2 342.7l.1 .1M485.3 341.2l-.1 .2M485.3 341.1l-.3 .4M485.5 343l.3 .1M485.6 343l.1 .1M485.7 340.9h-.1M485.8 341.3h.7l-.1 1.4h-.6zM485.9 340.7l.1 .5M486 341.1a.9 .9 0 0 0-.8 .9 .9 .9 0 0 0 .8 .9v-.1"/>
<path d="M486 341.1l-.3 .2v1.4l.3 .1M486 341.1h.1M486 342.8h.1M486 343.3h.1M486 340.7h.1M486 340.6h.3M486 341.2h.1M486 342.8l-.1 .4M486.1 343.3h.1M486.1 340.7h.1M486.1 343.1v1.7a2 2 0 0 1-2 2h-5.8M486.1 340.7l.2 .4"/>
<path d="M486.1 341.1h.2M486.1 342.8h.2M486.1 342.8h-.1M486.3 341.1v.1M486.3 342.8h.1M486.3 341.2h-.2M486.3 341.1h.1M486.3 340.8a1.18 1.18 0 0 0-1.4 1 1.18 1.18 0 0 0 1.1 1.4l-.2-.1M486.3 342.8l-.2 .5M486.5 342.7h.1M486.5 341.2l.1 .1"/>
<circle cx="477.5" cy="346.8" r=".75"/>
</g>
<g fill="none" stroke="#a020ff" stroke-width=".38">
<path d="M483.6 277.2h3.2l.3 .4v61.8M484.1 276.7a.75 .75 0 0 0-1.1 0 .75 .75 0 0 0 0 1.1 .75 .75 0 0 0 1.1 0M486.7 277v.5M486.9 277.7h.5M477.6 347.6h.7M487.1 344.6a2.66 2.66 0 0 1-2.6 3h-6.2"/>
<circle cx="477.6" cy="347.6" r=".75"/>
</g>
<circle cx="668.7" cy="397.2" r="6.5" fill="none" stroke="#000" stroke-width=".38"/>
<path d="M666.5 393.7h4.3v7.1h-4.3z" fill="#fff"/>
<g fill="none" stroke="#000" stroke-width=".38">
<path d="M94.1 397.2h6.5M103.6 397.2h3M109.6 397.2h12M124.6 397.2h3M130.6 397.2h12M145.6 397.2h3M151.6 397.2h12M166.6 397.2h3M172.6 397.2h12M187.6 397.2h3M193.6 397.2h12M208.6 397.2h3"/>
<path d="M214.6 397.2h12M229.6 397.2h3M235.6 397.2h12M250.6 397.2h3M256.6 397.2h12M271.6 397.2h3M277.6 397.2h12M292.6 397.2h3M298.6 397.2h12M313.6 397.2h3M319.6 397.2h12M334.6 397.2h3"/>
<path d="M340.6 397.2h12M355.6 397.2h3M361.6 397.2h12M376.6 397.2h3M382.6 397.2h12M397.6 397.2h3M403.6 397.2h12M418.6 397.2h3M424.6 397.2h12M439.6 397.2h3M445.6 397.2h12M460.6 397.2h3"/>
<path d="M466.6 397.2h12M481.6 397.2h3M487.7 397.2h12M502.7 397.2h3M508.7 397.2h12M523.7 397.2h3M529.7 397.2h12M544.7 397.2h3M550.7 397.2h12M565.7 397.2h3M571.7 397.2h12M586.7 397.2h3"/>
<path d="M592.7 397.2h12M607.7 397.2h3M613.7 397.2h12M628.7 397.2h3M634.7 397.2h12M649.7 397.2h3M655.7 397.2h6.5"/>
<circle cx="668.7" cy="337.2" r="6.5"/>
</g>
<path d="M666.5 333.7h4.3v7h-4.3z" fill="#fff"/>
<g fill="none" stroke="#000" stroke-width=".38">
<path d="M94.1 337.2h6.5M103.6 337.2h3M109.6 337.2h12M124.6 337.2h3M130.6 337.2h12M145.6 337.2h3M151.6 337.2h12M166.6 337.2h3M172.6 337.2h12M187.6 337.2h3M193.6 337.2h12M208.6 337.2h3"/>
<path d="M214.6 337.2h12M229.6 337.2h3M235.6 337.2h12M250.6 337.2h3M256.6 337.2h12M271.6 337.2h3M277.6 337.2h12M292.6 337.2h3M298.6 337.2h12M313.6 337.2h3M319.6 337.2h12M334.6 337.2h3"/>
<path d="M340.6 337.2h12M355.6 337.2h3M361.6 337.2h12M376.6 337.2h3M382.6 337.2h12M397.6 337.2h3M403.6 337.2h12M418.6 337.2h3M424.6 337.2h12M439.6 337.2h3M445.6 337.2h12M460.6 337.2h3"/>
<path d="M466.6 337.2h12M481.6 337.2h3M487.7 337.2h12M502.7 337.2h3M508.7 337.2h12M523.7 337.2h3M529.7 337.2h12M544.7 337.2h3M550.7 337.2h12M565.7 337.2h3M571.7 337.2h12M586.7 337.2h3"/>
<path d="M592.7 337.2h12M607.7 337.2h3M613.7 337.2h12M628.7 337.2h3M634.7 337.2h12M649.7 337.2h3M655.7 337.2h6.5"/>
<circle cx="668.7" cy="321.6" r="6.5"/>
</g>
<path d="M666.4 318.1h4.5v7h-4.5z" fill="#fff"/>
<g fill="none" stroke="#000" stroke-width=".38">
<path d="M94.1 321.6h6.5M103.6 321.6h3M109.6 321.6h12M124.6 321.6h3M130.6 321.6h12M145.6 321.6h3M151.6 321.6h12M166.6 321.6h3M172.6 321.6h12M187.6 321.6h3M193.6 321.6h12M208.6 321.6h3"/>
<path d="M214.6 321.6h12M229.6 321.6h3M235.6 321.6h12M250.6 321.6h3M256.6 321.6h12M271.6 321.6h3M277.6 321.6h12M292.6 321.6h3M298.6 321.6h12M313.6 321.6h3M319.6 321.6h12M334.6 321.6h3"/>
<path d="M340.6 321.6h12M355.6 321.6h3M361.6 321.6h12M376.6 321.6h3M382.6 321.6h12M397.6 321.6h3M403.6 321.6h12M418.6 321.6h3M424.6 321.6h12M439.6 321.6h3M445.6 321.6h12M460.6 321.6h3"/>
<path d="M466.6 321.6h12M481.6 321.6h3M487.7 321.6h12M502.7 321.6h3M508.7 321.6h12M523.7 321.6h3M529.7 321.6h12M544.7 321.6h3M550.7 321.6h12M565.7 321.6h3M571.7 321.6h12M586.7 321.6h3"/>
<path d="M592.7 321.6h12M607.7 321.6h3M613.7 321.6h12M628.7 321.6h3M634.7 321.6h12M649.7 321.6h3M655.7 321.6h6.5"/>
<circle cx="668.7" cy="237.2" r="6.5"/>
</g>
<path d="M666.4 233.7h4.5v7h-4.5z" fill="#fff"/>
<g fill="none" stroke="#000" stroke-width=".38">
<path d="M94.1 237.2h6.5M103.6 237.2h3M109.6 237.2h12M124.6 237.2h3M130.6 237.2h12M145.6 237.2h3M151.6 237.2h12M166.6 237.2h3M172.6 237.2h12M187.6 237.2h3M193.6 237.2h12M208.6 237.2h3"/>
<path d="M214.6 237.2h12M229.6 237.2h3M235.6 237.2h12M250.6 237.2h3M256.6 237.2h12M271.6 237.2h3M277.6 237.2h12M292.6 237.2h3M298.6 237.2h12M313.6 237.2h3M319.6 237.2h12M334.6 237.2h3"/>
<path d="M340.6 237.2h12M355.6 237.2h3M361.6 237.2h12M376.6 237.2h3M382.6 237.2h12M397.6 237.2h3M403.6 237.2h12M418.6 237.2h3M424.6 237.2h12M439.6 237.2h3M445.6 237.2h12M460.6 237.2h3"/>
<path d="M466.6 237.2h12M481.6 237.2h3M487.7 237.2h12M502.7 237.2h3M508.7 237.2h12M523.7 237.2h3M529.7 237.2h12M544.7 237.2h3M550.7 237.2h12M565.7 237.2h3M571.7 237.2h12M586.7 237.2h3"/>
<path d="M592.7 237.2h12M607.7 237.2h3M613.7 237.2h12M628.7 237.2h3M634.7 237.2h12M649.7 237.2h3M655.7 237.2h6.5"/>
<circle cx="668.7" cy="137.2" r="6.5"/>
</g>
<path d="M666.5 133.7h4.3v7h-4.3z" fill="#fff"/>
<g fill="none" stroke="#000" stroke-width=".38">
<path d="M94.1 137.2h6.5M103.6 137.2h3M109.6 137.2h12M124.6 137.2h3M130.6 137.2h12M145.6 137.2h3M151.6 137.2h12M166.6 137.2h3M172.6 137.2h12M187.6 137.2h3M193.6 137.2h12M208.6 137.2h3"/>
<path d="M214.6 137.2h12M229.6 137.2h3M235.6 137.2h12M250.6 137.2h3M256.6 137.2h12M271.6 137.2h3M277.6 137.2h12M292.6 137.2h3M298.6 137.2h12M313.6 137.2h3M319.6 137.2h12M334.6 137.2h3"/>
<path d="M340.6 137.2h12M355.6 137.2h3M361.6 137.2h12M376.6 137.2h3M382.6 137.2h12M397.6 137.2h3M403.6 137.2h12M418.6 137.2h3M424.6 137.2h12M439.6 137.2h3M445.6 137.2h12M460.6 137.2h3"/>
<path d="M466.6 137.2h12M481.6 137.2h3M487.7 137.2h12M502.7 137.2h3M508.7 137.2h12M523.7 137.2h3M529.7 137.2h12M544.7 137.2h3M550.7 137.2h12M565.7 137.2h3M571.7 137.2h12M586.7 137.2h3"/>
<path d="M592.7 137.2h12M607.7 137.2h3M613.7 137.2h12M628.7 137.2h3M634.7 137.2h12M649.7 137.2h3M655.7 137.2h6.5"/>
<circle cx="215.2" cy="458.9" r="6.5"/>
</g>
<path d="M213.4 455.3h3.5v7.1h-3.5z" fill="#fff"/>
<g fill="none" stroke="#000" stroke-width=".38">
<path d="M215.2 39.5v12.9M215.2 55.4v3M215.2 61.4v12M215.2 76.4v3M215.2 82.4v12M215.2 97.4v3M215.2 103.4v12M215.2 118.4v3M215.2 124.4v12M215.2 139.4v3.1M215.2 145.5v12M215.2 160.5v3"/>
<path d="M215.2 166.5v12M215.2 181.5v3M215.2 187.5v12M215.2 202.5v3M215.2 208.5v12M215.2 223.5v3M215.2 229.5v12M215.2 244.5v3M215.2 250.5v12M215.2 265.5v3M215.2 271.5v12M215.2 286.5v3"/>
<path d="M215.2 292.5v12M215.2 307.5v3M215.2 313.5v12M215.2 328.5v3M215.2 334.5v12M215.2 349.5v3M215.2 355.5v12M215.2 370.5v3M215.2 376.5v12M215.2 391.5v3M215.2 397.5v12M215.2 412.5v3"/>
<path d="M215.2 418.5v12M215.2 433.5v3M215.2 439.5v12.9"/>
<circle cx="335.2" cy="458.9" r="6.5"/>
</g>
<path d="M333.4 455.3h3.5v7.1h-3.5z" fill="#fff"/>
<g fill="none" stroke="#000" stroke-width=".38">
<path d="M335.2 39.5v12.9M335.2 55.4v3M335.2 61.4v12M335.2 76.4v3M335.2 82.4v12M335.2 97.4v3M335.2 103.4v12M335.2 118.4v3M335.2 124.4v12M335.2 139.4v3.1M335.2 145.5v12M335.2 160.5v3"/>
<path d="M335.2 166.5v12M335.2 181.5v3M335.2 187.5v12M335.2 202.5v3M335.2 208.5v12M335.2 223.5v3M335.2 229.5v12M335.2 244.5v3M335.2 250.5v12M335.2 265.5v3M335.2 271.5v12M335.2 286.5v3"/>
<path d="M335.2 292.5v12M335.2 307.5v3M335.2 313.5v12M335.2 328.5v3M335.2 334.5v12M335.2 349.5v3M335.2 355.5v12M335.2 370.5v3M335.2 376.5v12M335.2 391.5v3M335.2 397.5v12M335.2 412.5v3"/>
<path d="M335.2 418.5v12M335.2 433.5v3M335.2 439.5v12.9"/>
<circle cx="455.2" cy="33" r="6.5"/>
</g>
<path d="M452.8 29.5h4.7v7.1h-4.7z" fill="#fff"/>
<g fill="none" stroke="#000" stroke-width=".38">
<path d="M455.2 39.5v10.3M455.2 52.8v3M455.2 58.8v12M455.2 73.8v3M455.2 79.8v12M455.2 94.8v3M455.2 100.8v12M455.2 115.8v3M455.2 121.8v12M455.2 136.8v3M455.2 142.8v12.1M455.2 157.9v3"/>
<path d="M455.2 163.9v12M455.2 178.9v3M455.2 184.9v12M455.2 199.9v3M455.2 205.9v12M455.2 220.9v3M455.2 226.9v12M455.2 241.9v3M455.2 247.9v12M455.2 262.9v3M455.2 268.9v12M455.2 283.9v3"/>
<path d="M455.2 289.9v12M455.2 304.9v3M455.2 310.9v12M455.2 325.9v3M455.2 331.9v12M455.2 346.9v3M455.2 352.9v12M455.2 367.9v3M455.2 373.9v12M455.2 388.9v3M455.2 394.9v12M455.2 409.9v3"/>
<path d="M455.2 415.9v12M455.2 430.9v3M455.2 436.9v12M455.2 451.9v3M455.2 457.9v10.3"/>
<circle cx="472.2" cy="458.9" r="6.5"/>
</g>
<path d="M470.4 455.3h3.5v7.1h-3.5z" fill="#fff"/>
<g fill="none" stroke="#000" stroke-width=".38">
<path d="M472.2 39.5v12.9M472.2 55.4v3M472.2 61.4v12M472.2 76.4v3M472.2 82.4v12M472.2 97.4v3M472.2 103.4v12M472.2 118.4v3M472.2 124.4v12M472.2 139.4v3.1M472.2 145.5v12M472.2 160.5v3"/>
<path d="M472.2 166.5v12M472.2 181.5v3M472.2 187.5v12M472.2 202.5v3M472.2 208.5v12M472.2 223.5v3M472.2 229.5v12M472.2 244.5v3M472.2 250.5v12M472.2 265.5v3M472.2 271.5v12M472.2 286.5v3"/>
<path d="M472.2 292.5v12M472.2 307.5v3M472.2 313.5v12M472.2 328.5v3M472.2 334.5v12M472.2 349.5v3M472.2 355.5v12M472.2 370.5v3M472.2 376.5v12M472.2 391.5v3M472.2 397.5v12M472.2 412.5v3"/>
<path d="M472.2 418.5v12M472.2 433.5v3M472.2 439.5v12.9"/>
<circle cx="518.2" cy="474.7" r="6.5"/>
</g>
<path d="M516.4 471.1h3.5v7.1h-3.5z" fill="#fff"/>
<g fill="none" stroke="#000" stroke-width=".38">
<path d="M518.2 39.5v10.3M518.2 52.8v3M518.2 58.8v12M518.2 73.8v3M518.2 79.8v12M518.2 94.8v3M518.2 100.8v12M518.2 115.8v3M518.2 121.8v12M518.2 136.8v3M518.2 142.8v12.1M518.2 157.9v3"/>
<path d="M518.2 163.9v12M518.2 178.9v3M518.2 184.9v12M518.2 199.9v3M518.2 205.9v12M518.2 220.9v3M518.2 226.9v12M518.2 241.9v3M518.2 247.9v12M518.2 262.9v3M518.2 268.9v12M518.2 283.9v3"/>
<path d="M518.2 289.9v12M518.2 304.9v3M518.2 310.9v12M518.2 325.9v3M518.2 331.9v12M518.2 346.9v3M518.2 352.9v12M518.2 367.9v3M518.2 373.9v12M518.2 388.9v3M518.2 394.9v12M518.2 409.9v3"/>
<path d="M518.2 415.9v12M518.2 430.9v3M518.2 436.9v12M518.2 451.9v3M518.2 457.9v10.3"/>
<circle cx="535.2" cy="33" r="6.5"/>
</g>
<path d="M532.8 29.5h4.7v7.1h-4.7z" fill="#fff"/>
<g fill="none" stroke="#000" stroke-width=".38">
<path d="M535.2 39.5v10.3M535.2 52.8v3M535.2 58.8v12M535.2 73.8v3M535.2 79.8v12M535.2 94.8v3M535.2 100.8v12M535.2 115.8v3M535.2 121.8v12M535.2 136.8v3M535.2 142.8v12.1M535.2 157.9v3"/>
<path d="M535.2 163.9v12M535.2 178.9v3M535.2 184.9v12M535.2 199.9v3M535.2 205.9v12M535.2 220.9v3M535.2 226.9v12M535.2 241.9v3M535.2 247.9v12M535.2 262.9v3M535.2 268.9v12M535.2 283.9v3"/>
<path d="M535.2 289.9v12M535.2 304.9v3M535.2 310.9v12M535.2 325.9v3M535.2 331.9v12M535.2 346.9v3M535.2 352.9v12M535.2 367.9v3M535.2 373.9v12M535.2 388.9v3M535.2 394.9v12M535.2 409.9v3"/>
<path d="M535.2 415.9v12M535.2 430.9v3M535.2 436.9v12M535.2 451.9v3M535.2 457.9v10.3"/>
<circle cx="595.2" cy="474.7" r="6.5"/>
</g>
<path d="M593.4 471.1h3.6v7.1h-3.6z" fill="#fff"/>
<g fill="none" stroke="#000" stroke-width=".38">
<path d="M0 0h841v594.1h-841zM10 10h821v574.1h-821zM771 10v574.1M595.2 39.5v10.3M595.2 52.8v3M595.2 58.8v12M595.2 73.8v3M595.2 79.8v12M595.2 94.8v3M771 84h60M793 95l8 14M801 90.3v18.7"/>
<path d="M809.1 95l-8.1 14M595.2 100.8v12M595.2 115.8v3M771 114h60M595.2 121.8v12M595.2 136.8v3M595.2 142.8v12.1M595.2 157.9v3M595.2 163.9v12M595.2 178.9v3M771 164h60M595.2 184.9v12"/>
<path d="M595.2 199.9v3M771 194h60M595.2 205.9v12M595.2 220.9v3M595.2 226.9v12M595.2 241.9v3M595.2 247.9v12M485.7 273l.5 .5-2.3 1.9zM499.7 265.1h-5.7l-10.1 10.3M595.2 262.9v3M595.2 268.9v12M595.2 283.9v3"/>
<path d="M595.2 289.9v12M771 285.3h60M595.2 304.9v3M595.2 310.9v12M486.5 336h5.6M595.2 325.9v3M595.2 331.9v12M478.3 348.9l2.3 1.8-.5 .6zM478.3 348.9l6.2 6.4h5.8M487.3 342h4.8M595.2 346.9v3M595.2 352.9v12"/>
<path d="M595.2 367.9v3M595.2 373.9v12M771 374h60M595.2 388.9v3M595.2 394.9v12M595.2 409.9v3M595.2 415.9v12M771 414h60M783.5 405.7h45M595.2 430.9v3M595.2 436.9v12M595.2 451.9v3"/>
<path d="M595.2 457.9v10.3M771 494.1h60M771 509.1h60M771 524.1h60M771 539.1h60l-25 15v-15M771 554.1h60"/>
<circle cx="801" cy="99.6" r="9.3"/>
</g>
<path d="M485.7 273l.5 .5-2.3 1.9zM478.3 348.9l2.3 1.8-.5 .6z" fill="#000"/>
<text font-size="20.6" x="775.7" y="577.8">GN-004</text>
<g font-size="8.3">
<text x="806.9" y="546.5">04</text>
<text x="819.5" y="552">07</text>
</g>
<g font-size="6.4">
<text x="452.8" y="35.2">3'</text>
<text x="532.8" y="35.2">4'</text>
<text x="666.5" y="139.3">E</text>
<text x="666.4" y="239.3">D</text>
<text x="666.4" y="323.8">C</text>
<text x="666.5" y="339.4">B</text>
<text x="666.5" y="399.4">A</text>
<text x="213.4" y="461">1</text>
<text x="333.4" y="461">2</text>
<text x="470.4" y="461">3</text>
<text x="516.4" y="476.8">4</text>
<text x="593.4" y="476.8">5</text>
<text x="65.8" y="549.4">PLANTA DE OCTAVO PISO RED DE GAS NATURAL EN CIELO</text>
</g>
<g font-size="5.5">
<text x="718" y="443.8">CONVENCIONES</text>
<text x="726.6" y="525.9">Tuberías</text>
</g>
<g font-size="4.1">
<text x="788.2" y="143.2">FLORENTINO</text>
<text x="785.9" y="181.7">El Peñón - Cali</text>
<text x="778.6" y="385.1">MAURICIO CASANOVA</text>
<text x="774.5" y="454.2">PLANTA DE OCTAVO PISO</text>
<text x="775.3" y="459.1">REDES DE GAS NATURAL</text>
</g>
<g font-size="3.2">
<text x="726.9" y="453.1">Centro de Medición</text>
<text x="726.9" y="459.6">Curva 90° Pe al Pe</text>
<text x="726.9" y="466.1">Codo 90°</text>
<text x="726.9" y="473.9">Válvula de Paso Pe al Pe</text>
<text x="726.9" y="479.9">Reducción Pe al Pe</text>
<text x="726.9" y="485.9">Te Pe al Pe</text>
<text x="726.9" y="491.9">Punto salida de gas</text>
<text x="726.9" y="497.9">Sube / baja</text>
<text x="726.9" y="504.4">RSE - Regulador de</text>
<text x="726.9" y="508.3">segunda etapa</text>
<text x="726.9" y="514.9">Pase en muro</text>
<text x="726.9" y="532.1">Red Locales</text>
<text x="726.9" y="536">comerciales por cielo</text>
<text x="726.9" y="541.1">Red Zonas comunes</text>
<text x="726.9" y="545">por cielo</text>
<text x="726.9" y="551.1">Red Oficinas por piso</text>
<text x="66.5" y="553.7">1 : 50</text>
<text x="726.9" y="559.1">Red Zonas comunes</text>
<text x="726.9" y="563">terraza por cielo</text>
<text x="726.9" y="567.1">Red Zonas comunes</text>
<text x="726.9" y="571">sobre cubierta técnica</text>
<text x="726.9" y="579.6">Conexión a Red</text>
<text x="726.9" y="583.5">principal</text>
</g>
<g font-size="2.8">
<text x="784.4" y="503.8">Arq. Germán Ramírez</text>
<text x="784.7" y="519.4">Como se indica</text>
<text x="784.3" y="533.5">02/05/2026</text>
</g>
<g font-size="2.5">
<text x="774.4" y="87.3">Norte:</text>
<text x="774.4" y="117.3">Proyecto:</text>
<text x="774.4" y="167.3">Dirección:</text>
<text x="774.4" y="198">Notas Generales:</text>
<text x="775.6" y="202.2">1. Todas las medidas son indicativas y</text>
<text x="776.6" y="205.2">deben ser verificadas en sitio.</text>
<text x="775.6" y="211.2">2. Los buitrones por donde subirá la</text>
<text x="775.6" y="214.1">tubería de gas deberán llevar un tabique</text>
<text x="775.6" y="217.1">de separación en caso de que se</text>
<text x="775.6" y="220.1">encuentren compartido con otro servicio.</text>
<text x="775.6" y="226">3. Se deberán instalar</text>
<text x="805.8" y="226">rejillas para</text>
<text x="775.6" y="229">garantizar la ventilación en buitrones</text>
<text x="775.6" y="232">cerrados.</text>
<text x="775.6" y="238">4. Se deben considerar registros de</text>
<text x="775.6" y="240.9">inspección en cada piso del buitrón.</text>
<text x="775.6" y="246.9">5. La modificación de las redes internas</text>
<text x="775.6" y="249.9">solo podrán hacerse por personal</text>
<text x="775.6" y="252.8">calificado.</text>
<text x="500.2" y="266">Viene de</text>
<text x="500.2" y="268.9">semisótano</text>
<text x="491.7" y="285.9" transform="rotate(-90 491.7 285.9)">BUITRÓN</text>
<text x="774.4" y="288.9">Observaciones:</text>
<text x="485.1" y="313.8" transform="rotate(-90 485.1 313.8)">Pe Al Pe ø1&quot; 2,82 m</text>
<text x="489.6" y="315.5" transform="rotate(-90 489.6 315.5)">Pe Al Pe ø1&quot; 3,37 m</text>
<text x="492.1" y="337">Tee reducción</text>
<text x="478.7" y="343.7" transform="rotate(-90 478.7 343.7)">BUITRÓN</text>
<text x="492.1" y="343">RSE</text>
<text x="490.8" y="356.2">Sube a terraza</text>
<text x="774.4" y="377.5">Diseño:</text>
<text x="786.5" y="390.9">INGENIERO INDUSTRIAL</text>
<text x="791.7" y="394.6">M.P.</text>
<text x="798.8" y="394.6">76045616</text>
<text x="774.4" y="405">Firma:</text>
<text x="774.4" y="418.6">Contenido:</text>
<text x="774.4" y="497.5">Dibujó:</text>
<text x="774.4" y="512.5">Escala:</text>
<text x="774.4" y="527.5">Fecha:</text>
<text x="774.4" y="542.5">Revisión:</text>
</g>
<g font-size="2.1">
<text x="775.6" y="295.1">REV.</text>
<text x="789.3" y="295.1">DESCRIPCIÓN.</text>
<text x="816.3" y="295.1">FECHA.</text>
</g>
</svg>
